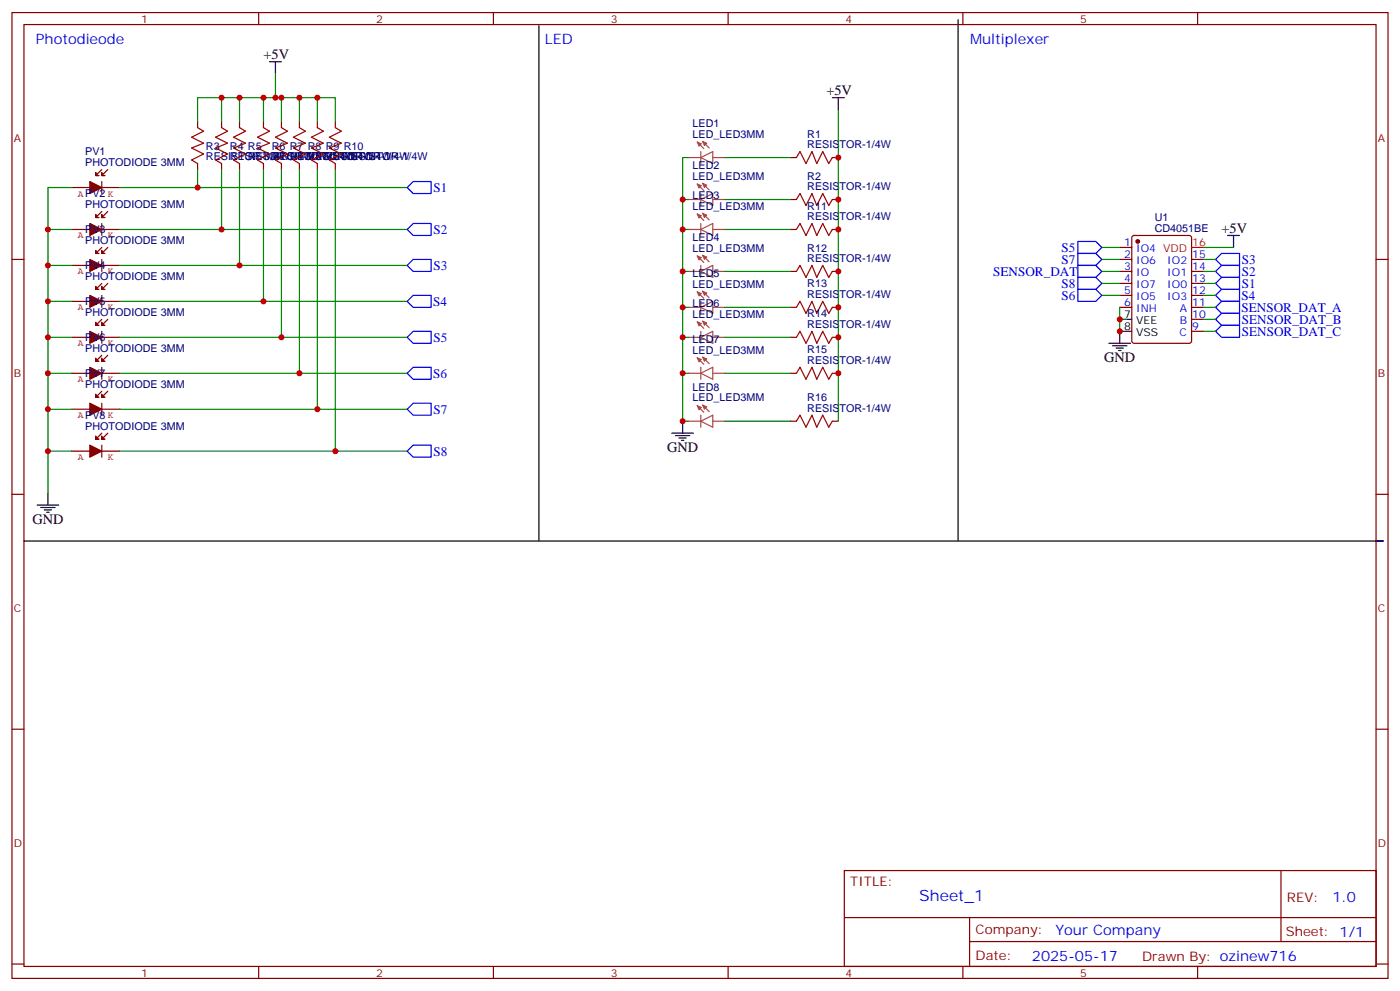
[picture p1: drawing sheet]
<svg xmlns="http://www.w3.org/2000/svg" width="412mm" height="292mm" viewBox="0 0 412 292" stroke-linecap="round" stroke-linejoin="round" font-family="sans-serif">
<g fill="none" stroke="#870000" stroke-width=".35">
<path d="M3.5 3.7h405.4v284.3h-405.4zM7.1 7.2h398.2v277.3h-398.2zM76.2 3.7v3.5M145.3 3.7v3.5M214.5 3.7v3.5M283.6 3.7v3.5M352.8 3.7v3.5M3.5 76.4h3.6M329.8 76.4h3.6M329.8 72.8h3.6M329.8 79.9h3.6M333.6 69.5l.5-.2h16.2l.7 .5v30.6l-.4 .6-16.5 .1-.7-.5v-30.6z"/>
<path d="M351 76.4h3.5M351 79.9h3.5M405.3 76.4h3.6M329.8 83.4h3.6M329.8 87h3.6M329.8 90.5h3.6M351 83.4h3.5M351 87h3.5M351 90.5h3.5M351 97.5h3.5M351 94h3.5M3.5 145.5h3.6"/>
<path d="M405.3 145.5h3.6M3.5 214.7h3.6M405.3 214.7h3.6M248.7 256.3h156.6v28.2h-156.6zM377.3 256.3v20.9M248.7 270.1h156.5M285.6 277.2h119.6M285.6 270.1v14.2M3.5 283.8h3.6M76.2 284.5v3.5M145.3 284.5v3.5M214.5 284.5v3.5"/>
<path d="M283.6 284.5v3.5M352.8 284.5v3.5M405.3 283.8h3.6"/>
</g>
<g fill="#850000" stroke="#850000" stroke-width=".35">
<path d="M26.5 53.4l3.5 1.8-3.5 1.8z"/>
<path d="M26.5 65.8l3.5 1.8-3.5 1.7z"/>
<path d="M26.5 76.4l3.5 1.7-3.5 1.8z"/>
<path d="M26.5 87l3.5 1.7-3.5 1.8z"/>
<path d="M26.5 97.5l3.5 1.8-3.5 1.8z"/>
<path d="M26.5 108.1l3.5 1.8-3.5 1.8z"/>
<path d="M26.5 118.7l3.5 1.8-3.5 1.7z"/>
<path d="M26.5 131.1l3.5 1.7-3.5 1.8z"/>
</g>
<g fill="none" stroke="#850000" stroke-width=".35">
<path d="M21.2 55.2h5.3M30 49.9l-1.8 1.8v-.9v.9h.9h-.9M30 55.2h5.3M30 53.4v3.6M31.7 49.9l-1.7 1.8h.9h-.9v-.9v.9M21.2 67.6h5.3M21.2 78.1h5.3M30 62.3l-1.8 1.7v-.9v.9h.9h-.9M30 72.8l-1.8 1.8v-.9v.9h.9h-.9M30 65.8v3.5M30 76.4v3.5M30 67.6h5.3"/>
<path d="M30 78.1h5.3M31.7 62.3l-1.7 1.7h.9h-.9v-.9v.9M31.7 72.8l-1.7 1.8h.9h-.9v-.9v.9M21.2 88.7h5.3M21.2 99.3h5.3M30 83.4l-1.8 1.8v-.9v.9h.9h-.9M30 94l-1.8 1.8v-.9v.9h.9h-.9M30 87v3.5M30 97.5v3.6M30 88.7h5.3M30 99.3h5.3M31.7 83.4l-1.7 1.8h.9h-.9v-.9v.9"/>
<path d="M31.7 94l-1.7 1.8h.9h-.9v-.9v.9M21.2 109.9h5.3M30 104.6l-1.8 1.8v-.9v.9h.9h-.9M30 115.2l-1.8 1.7v-.8v.8h.9h-.9M30 108.1v3.6M30 118.7v3.5M30 109.9h5.3M31.7 104.6l-1.7 1.8h.9h-.9v-.9v.9M31.7 115.2l-1.7 1.7h.9h-.9v-.8v.8M21.2 120.5h5.3M21.2 132.8h5.3M30 127.5l-1.8 1.8v-.9v.9h.9h-.9"/>
<path d="M30 131.1v3.5M30 120.5h5.3M30 132.8h5.3M31.7 127.5l-1.7 1.8h.9h-.9v-.9v.9"/>
</g>
<g fill="none" stroke="#008700" stroke-width=".35">
<path d="M58.2 35.8v-7h7.1v7M65.3 28.8h5.3v7M70.6 28.8h7v7M77.6 28.8h5.3v7M81.1 21.7v7.1M82.9 28.8h5.3v7M88.2 28.8h5.3v7M93.5 28.8h5.3v7M246.9 32.3v91.7M21.2 55.2h-7.1v12.4h7.1M35.3 55.2h84.6M58.2 49.9v5.3"/>
<path d="M65.3 49.9v17.7M70.6 49.9v28.2M77.6 49.9v38.8M82.9 49.9v49.4M88.2 49.9v60M93.5 49.9v70.6M98.8 49.9v82.9M201.1 58.7v8.9h1.7M202.8 46.4h-1.7v12.3h1.7M213.4 46.4h19.4M213.4 58.7h19.4M14.1 67.6v10.5h7.1"/>
<path d="M14.1 78.1v10.6h7.1M35.3 67.6h84.6M35.3 78.1h84.6M201.1 67.6v12.3h1.7M201.1 79.9v10.6h1.7M213.4 67.6h19.4M213.4 79.9h19.4M324.6 79.9h5.2M324.6 72.8h5.2M324.6 76.4h5.2M354.5 79.9h3.6M354.5 72.8h8.9"/>
<path d="M354.5 76.4h3.6M14.1 88.7v10.6h7.1M14.1 99.3v10.6h7.1M35.3 88.7h84.6M35.3 99.3h84.6M201.1 90.5v8.8h1.7M201.1 99.3v10.6h1.7M213.4 99.3h19.4M213.4 90.5h19.4M324.6 87h5.2M324.6 83.4h5.2M329.8 90.5v3.5h1.8"/>
<path d="M329.8 94v3.5M354.5 90.5h3.6M354.5 87h3.6M354.5 83.4h3.6M354.5 94h3.6M354.5 97.5h3.6M14.1 109.9v10.6h7.1M35.3 109.9h84.6M201.1 109.9v14.1h1.7M213.4 109.9h19.4M14.1 120.5v12.3h7.1M14.1 132.8v12.4"/>
<path d="M35.3 120.5h84.6M35.3 132.8h84.6M213.4 124h19.4"/>
</g>
<g fill="none" stroke="#000" stroke-width=".35">
<path d="M79.4 18.2h3.5M81.1 18.2v3.5M158.7 7.6v151.7M282.2 5.8v153.5M245.2 28.8h3.5M246.9 28.8v3.5M361.6 69.3h3.5M363.4 69.3v3.5M329.8 94h3.6M333.4 97.5h-3.6v3.6M326.7 101.1h6.3M327.7 101.8h4.3"/>
<path d="M328.8 102.5h2.1M329.5 103.2h.7M197.9 127.5h6.4M199 128.2h4.2M200 128.9h2.1M200.7 129.6h.7M201.1 124v3.5M7.1 159.3h400.4h-1.8M10.9 148.7h6.4M12 149.4h4.2M13.1 150.1h2.1M13.8 150.8h.7"/>
<path d="M14.1 145.2v3.5"/>
</g>
<g fill="none" stroke="#00f" stroke-width=".35">
<path d="M121.7 53.4h5.3v3.6h-5.3l-1.8-1.8zM119.9 67.6l1.8-1.8h5.3v3.5h-5.3zM119.9 78.1l1.8-1.7h5.3v3.5h-5.3zM317.5 71.1h5.3l1.8 1.7-1.8 1.8h-5.3zM317.5 74.6h5.3l1.8 1.8-1.8 1.7h-5.3zM317.5 78.1h5.3l1.8 1.8-1.8 1.8h-5.3zM358.1 79.9l1.7-1.8h5.3v3.6h-5.3zM358.1 76.4l1.7-1.8h5.3v3.5h-5.3zM119.9 88.7l1.8-1.7h5.3v3.5h-5.3zM119.9 99.3l1.8-1.8h5.3v3.6h-5.3zM317.5 81.7h5.3l1.8 1.7-1.8 1.8h-5.3zM317.5 85.2h5.3l1.8 1.8-1.8 1.7h-5.3z"/>
<path d="M358.1 94l1.7-1.7h5.3v3.5h-5.3zM358.1 87l1.7-1.8h5.3v3.5h-5.3zM358.1 83.4l1.7-1.7h5.3v3.5h-5.3zM358.1 97.5l1.7-1.7h5.3v3.5h-5.3zM358.1 90.5l1.7-1.8h5.3v3.6h-5.3zM119.9 109.9l1.8-1.8h5.3v3.6h-5.3zM119.9 120.5l1.8-1.8h5.3v3.5h-5.3zM119.9 132.8l1.8-1.7h5.3v3.5h-5.3z"/>
</g>
<g fill="none" stroke="#900" stroke-width=".35">
<path d="M58.2 35.8v1.8l1.8 1-3.6 1.8 3.6 1.8-3.6 1.4 3.6 1.7-3.6 1.8 1.8 1.1v1.7M65.3 35.8v1.8l1.7 1-3.5 1.8 3.5 1.8-3.5 1.4 3.5 1.7-3.5 1.8 1.8 1.1v1.7M70.6 35.8v1.8l1.7 1-3.5 1.8 3.5 1.8-3.5 1.4 3.5 1.7-3.5 1.8 1.8 1.1v1.7M77.6 35.8v1.8l1.8 1-3.6 1.8 3.6 1.8-3.6 1.4 3.6 1.7-3.6 1.8 1.8 1.1v1.7M82.9 35.8v1.8l1.8 1-3.6 1.8 3.6 1.8-3.6 1.4 3.6 1.7-3.6 1.8 1.8 1.1v1.7M88.2 35.8v1.8l1.8 1-3.6 1.8 3.6 1.8-3.6 1.4 3.6 1.7-3.6 1.8 1.8 1.1v1.7M93.5 35.8v1.8l1.7 1-3.5 1.8 3.5 1.8-3.5 1.4 3.5 1.7-3.5 1.8 1.8 1.1v1.7M98.8 35.8v1.8l1.7 1-3.5 1.8 3.5 1.8-3.5 1.4 3.5 1.7-3.5 1.8 1.8 1.1v1.7M232.8 46.4h1.8l1.1-1.8 1.7 3.6 1.8-3.6 1.4 3.6 1.8-3.6 1.7 3.6 1.1-1.8h1.7M232.8 58.7h1.8l1.1-1.7 1.7 3.5 1.8-3.5 1.4 3.5 1.8-3.5 1.7 3.5 1.1-1.8h1.7M232.8 67.6h1.8l1.1-1.8 1.7 3.5 1.8-3.5 1.4 3.5 1.8-3.5 1.7 3.5 1.1-1.7h1.7M232.8 79.9h1.8l1.1-1.8 1.7 3.6 1.8-3.6 1.4 3.6 1.8-3.6 1.7 3.6 1.1-1.8h1.7"/>
<path d="M232.8 90.5h1.8l1.1-1.8 1.7 3.6 1.8-3.6 1.4 3.6 1.8-3.6 1.7 3.6 1.1-1.8h1.7M232.8 99.3h1.8l1.1-1.8 1.7 3.6 1.8-3.6 1.4 3.6 1.8-3.6 1.7 3.6 1.1-1.8h1.7M232.8 109.9h1.8l1.1-1.8 1.7 3.6 1.8-3.6 1.4 3.6 1.8-3.6 1.7 3.6 1.1-1.8h1.7M232.8 124h1.8l1.1-1.8 1.7 3.6 1.8-3.6 1.4 3.6 1.8-3.6 1.7 3.6 1.1-1.8h1.7"/>
</g>
<g fill="none" stroke="#a64a4a" stroke-width=".35">
<path d="M202.8 46.4h3.5M202.8 58.7h3.5M205.4 41.8l1.9 1.9M205.4 54.2l1.9 1.9M206.4 46.4l3.6-1.8v3.6zM206.4 44.6v3.6M206.4 57v3.5M206.4 58.7l3.6-1.7v3.5zM207 41.6l1.9 2M207 54l1.9 1.9M210 46.4h3.4M210 58.7h3.4"/>
<path d="M202.8 67.6h3.5M202.8 79.9h3.5M205.4 63l1.9 1.9M205.4 75.3l1.9 2M206.4 65.8v3.5M206.4 78.1v3.6M206.4 67.6l3.6-1.8v3.5zM206.4 79.9l3.6-1.8v3.6zM207 62.8l1.9 1.9M207 75.1l1.9 2M210 67.6h3.4M210 79.9h3.4"/>
<path d="M202.8 90.5h3.5M202.8 99.3h3.5M205.4 85.9l1.9 1.9M205.4 94.7l1.9 2M206.4 88.7v3.6M206.4 97.5v3.6M206.4 90.5l3.6-1.8v3.6zM206.4 99.3l3.6-1.8v3.6zM207 85.7l1.9 2M207 94.5l1.9 2M210 90.5h3.4M210 99.3h3.4"/>
<path d="M202.8 109.9h3.5M205.4 105.3l1.9 1.9M205.4 119.4l1.9 2M206.4 108.1v3.6M206.4 109.9l3.6-1.8v3.6zM207 105.1l1.9 2M207 119.2l1.9 2M210 109.9h3.4M202.8 124h3.5M206.4 122.2v3.6M206.4 124l3.6-1.8v3.6zM210 124h3.4"/>
</g>
<g fill="#a64a4a" stroke="#a64a4a" stroke-width=".29">
<path d="M207 41.6l1.2 .6-.7 .7z"/>
<path d="M205.4 41.8l1.2 .5-.7 .7z"/>
<path d="M207 54l1.2 .5-.7 .7z"/>
<path d="M205.4 54.2l1.2 .5-.7 .7z"/>
<path d="M207 62.8l1.2 .5-.7 .7z"/>
<path d="M205.4 63l1.2 .5-.7 .7z"/>
<path d="M207 75.1l1.2 .6-.7 .7z"/>
<path d="M205.4 75.3l1.2 .5-.7 .8z"/>
<path d="M207 85.7l1.2 .6-.7 .7z"/>
<path d="M205.4 85.9l1.2 .5-.7 .7z"/>
<path d="M207 94.5l1.2 .6-.7 .7z"/>
<path d="M205.4 94.7l1.2 .5-.7 .8z"/>
<path d="M207 105.1l1.2 .6-.7 .7z"/>
<path d="M205.4 105.3l1.2 .5-.7 .7z"/>
<path d="M207 119.2l1.2 .6-.7 .7z"/>
<path d="M205.4 119.4l1.2 .5-.7 .8z"/>
</g>
<circle cx="335.1" cy="71.1" r=".53" fill="#870000" stroke="#870000" stroke-width=".35"/>
<path d="M351 72.8h3.5" fill="none" stroke="#f00" stroke-width=".35"/>
<g fill="#c00">
<circle cx="14.1" cy="67.6" r=".88"/>
<circle cx="14.1" cy="78.1" r=".88"/>
<circle cx="14.1" cy="88.7" r=".88"/>
<circle cx="14.1" cy="99.3" r=".88"/>
<circle cx="14.1" cy="109.9" r=".88"/>
<circle cx="14.1" cy="120.5" r=".88"/>
<circle cx="14.1" cy="132.8" r=".88"/>
<circle cx="58.2" cy="55.2" r=".88"/>
<circle cx="65.3" cy="67.6" r=".88"/>
<circle cx="70.6" cy="78.1" r=".88"/>
<circle cx="77.6" cy="88.7" r=".88"/>
<circle cx="82.9" cy="99.3" r=".88"/>
<circle cx="88.2" cy="109.9" r=".88"/>
<circle cx="93.5" cy="120.5" r=".88"/>
<circle cx="98.8" cy="132.8" r=".88"/>
<circle cx="65.3" cy="28.8" r=".88"/>
<circle cx="70.6" cy="28.8" r=".88"/>
<circle cx="77.6" cy="28.8" r=".88"/>
<circle cx="82.9" cy="28.8" r=".88"/>
<circle cx="88.2" cy="28.8" r=".88"/>
<circle cx="93.5" cy="28.8" r=".88"/>
<circle cx="81.1" cy="28.8" r=".88"/>
<circle cx="201.1" cy="58.7" r=".88"/>
<circle cx="201.1" cy="67.6" r=".88"/>
<circle cx="201.1" cy="79.9" r=".88"/>
<circle cx="201.1" cy="90.5" r=".88"/>
<circle cx="201.1" cy="99.3" r=".88"/>
<circle cx="201.1" cy="109.9" r=".88"/>
<circle cx="246.9" cy="58.7" r=".88"/>
<circle cx="246.9" cy="67.6" r=".88"/>
<circle cx="246.9" cy="79.9" r=".88"/>
<circle cx="246.9" cy="90.5" r=".88"/>
<circle cx="246.9" cy="99.3" r=".88"/>
<circle cx="246.9" cy="109.9" r=".88"/>
<circle cx="246.9" cy="46.4" r=".88"/>
<circle cx="201.1" cy="124" r=".88"/>
<circle cx="329.8" cy="94" r=".88"/>
<circle cx="329.8" cy="97.5" r=".88"/>
</g>
<text font-size="4.6" fill="#00f" x="270.8" y="265.3">Sheet_1</text>
<g font-size="4.2" fill="#00f">
<text x="10.6" y="12.9">Photodieode</text>
<text x="160.5" y="12.9">LED</text>
<text x="285.8" y="12.9">Multiplexer</text>
<text x="392.5" y="265.6">1.0</text>
<text x="310.9" y="275.1">Your Company</text>
<text x="304" y="282.9">2025-05-17</text>
</g>
<g font-size="4.2">
<text x="77.6" y="17.5">+5V</text>
<text x="243.4" y="28">+5V</text>
<text x="359.8" y="68.6">+5V</text>
<text x="325.3" y="106.7">GND</text>
<text x="196.5" y="133.2">GND</text>
<text x="9.5" y="154.3">GND</text>
</g>
<g font-size="3.9" fill="#00f">
<text x="127.7" y="56.6">S1</text>
<text x="127.7" y="68.9">S2</text>
<text x="312.7" y="74.1">S5</text>
<text x="312.7" y="77.6">S7</text>
<text x="365.8" y="77.7">S3</text>
<text x="127.7" y="79.5">S3</text>
<text x="292.6" y="81.2">SENSOR_DAT</text>
<text x="365.8" y="81.3">S2</text>
<text x="312.7" y="84.7">S8</text>
<text x="312.7" y="88.2">S6</text>
<text x="365.7" y="88.3">S4</text>
<text x="365.8" y="84.8">S1</text>
<text x="127.6" y="90.1">S4</text>
<text x="365.7" y="91.8">SENSOR_DAT_A</text>
<text x="365.8" y="95.3">SENSOR_DAT_B</text>
<text x="127.7" y="100.7">S5</text>
<text x="365.8" y="98.8">SENSOR_DAT_C</text>
<text x="127.6" y="111.2">S6</text>
<text x="127.7" y="121.8">S7</text>
<text x="127.7" y="134.2">S8</text>
</g>
<g font-size="3.9" fill="#800">
<text x="250.5" y="260.9">TITLE:</text>
<text x="379.1" y="265.6">REV:</text>
<text x="287.4" y="275.1">Company:</text>
<text x="378.7" y="275.7">Sheet: 1/1</text>
<text x="287.4" y="282.8">Date:</text>
<text x="336.4" y="282.8">Drawn By: ozinew716</text>
</g>
<g font-size="3.2" fill="#800">
<text x="41.6" y="6.7">1</text>
<text x="110.8" y="6.7">2</text>
<text x="179.9" y="6.7">3</text>
<text x="249.1" y="6.7">4</text>
<text x="318.2" y="6.7">5</text>
<text x="4.1" y="41.8">A</text>
<text x="405.9" y="41.8">A</text>
<text x="4.1" y="110.9">B</text>
<text x="405.9" y="110.9">B</text>
<text x="4.1" y="180.1">C</text>
<text x="405.9" y="180.1">C</text>
<text x="4.1" y="249.2">D</text>
<text x="405.9" y="249.2">D</text>
<text x="41.6" y="287.5">1</text>
<text x="110.8" y="287.5">2</text>
<text x="179.9" y="287.5">3</text>
<text x="249.1" y="287.5">4</text>
<text x="318.2" y="287.5">5</text>
</g>
<g font-size="3.2" fill="#000080">
<text x="204" y="40.6">LED_LED3MM</text>
<text x="204" y="37.5">LED1</text>
<text x="237.8" y="40.5">R1</text>
<text x="25.1" y="45.7">PV1</text>
<text x="60.7" y="47.2">RESISTOR-1/4WRESISTOR-1/4W</text>
<text x="60.7" y="44.1">R3</text>
<text x="67.7" y="47.2">RESISTOR-1/4W</text>
<text x="67.7" y="44.1">R4 R5</text>
<text x="73" y="47.2">RESISTOR-1/4W</text>
<text x="80.1" y="47.2">RESISTOR-1/4W</text>
<text x="80.1" y="44.1">R6 R7 R8 R9 R10</text>
<text x="90.7" y="47.2">RESISTOR-1/4W</text>
<text x="96" y="47.2">RESISTOR-1/4W</text>
<text x="101.2" y="47.2">RESISTOR-1/4W</text>
<text x="237.8" y="43.6">RESISTOR-1/4W</text>
<text x="25.1" y="48.9">PHOTODIODE 3MM</text>
<text x="204" y="52.9">LED_LED3MM</text>
<text x="204" y="49.9">LED2</text>
<text x="237.8" y="52.9">R2</text>
<text x="204" y="58.7">LED3</text>
<text x="237.8" y="55.9">RESISTOR-1/4W</text>
<text x="25.1" y="61.2">PHOTODIODE 3MM</text>
<text x="204" y="61.7">LED_LED3MM</text>
<text x="237.8" y="64.7">RESISTOR-1/4W</text>
<text x="237.8" y="61.7">R11</text>
<text x="340.2" y="65.1">U1</text>
<text x="25.1" y="71.8">PHOTODIODE 3MM</text>
<text x="25.1" y="68.6">PV3</text>
<text x="204" y="71">LED4</text>
<text x="340.2" y="68.2">CD4051BE</text>
<text x="204" y="74.1">LED_LED3MM</text>
<text x="237.8" y="77.1">RESISTOR-1/4W</text>
<text x="237.8" y="74">R12</text>
<text x="25.1" y="82.4">PHOTODIODE 3MM</text>
<text x="25.1" y="79.2">PV4</text>
<text x="204" y="81.6">LED5</text>
<text x="25.1" y="89.8">PV5</text>
<text x="204" y="84.7">LED_LED3MM</text>
<text x="237.8" y="87.7">RESISTOR-1/4W</text>
<text x="237.8" y="84.6">R13</text>
<text x="25.1" y="93">PHOTODIODE 3MM</text>
<text x="204" y="93.5">LED_LED3MM</text>
<text x="204" y="90.5">LED6</text>
<text x="237.8" y="93.5">R14</text>
<text x="25.1" y="100.4">PV6</text>
<text x="204" y="101">LED7</text>
<text x="237.8" y="96.5">RESISTOR-1/4W</text>
<text x="25.1" y="103.5">PHOTODIODE 3MM</text>
<text x="204" y="104.1">LED_LED3MM</text>
<text x="237.8" y="107.1">RESISTOR-1/4W</text>
<text x="237.8" y="104">R15</text>
<text x="25.1" y="110.9">PV7</text>
<text x="25.1" y="114.1">PHOTODIODE 3MM</text>
<text x="204" y="118.2">LED_LED3MM</text>
<text x="204" y="115.1">LED8</text>
<text x="237.8" y="118.1">R16</text>
<text x="237.8" y="121.2">RESISTOR-1/4W</text>
<text x="25.1" y="126.5">PHOTODIODE 3MM</text>
</g>
<g font-size="3.2" fill="#00f">
<text x="331.2" y="72.5">1</text>
<text x="331.2" y="76">2</text>
<text x="334.7" y="74.3">IO4 VDD</text>
<text x="334.7" y="77.8">IO6</text>
<text x="343.9" y="77.8">IO2</text>
<text x="351.2" y="76">15</text>
<text x="331.2" y="79.6">3</text>
<text x="331.2" y="83.1">4</text>
<text x="334.7" y="81.3">IO</text>
<text x="343.9" y="81.3">IO1</text>
<text x="351.2" y="83.1">13</text>
<text x="351.2" y="79.6">14</text>
<text x="331.2" y="86.6">5</text>
<text x="334.7" y="84.8">IO7</text>
<text x="334.7" y="88.4">IO5</text>
<text x="343.9" y="88.4">IO3</text>
<text x="343.9" y="84.8">IO0</text>
<text x="351.2" y="86.6">12</text>
<text x="331.2" y="90.1">6</text>
<text x="334.7" y="91.9">INH</text>
<text x="347.5" y="95.4">B</text>
<text x="347.5" y="91.9">A</text>
<text x="351.2" y="93.7">10</text>
<text x="351.2" y="90.1">11</text>
<text x="347.5" y="99">C</text>
<text x="351.2" y="97.2">9</text>
</g>
<text font-size="3.2" fill="#f00" x="351.2" y="72.5">16</text>
<g font-size="3.2">
<text x="331.2" y="93.7">7</text>
<text x="334.7" y="95.4">VEE</text>
<text x="331.2" y="97.2">8</text>
<text x="334.7" y="99">VSS</text>
</g>
<g font-size="2.8" fill="#840000">
<text x="23" y="57.9">APV2 K</text>
<text x="23" y="70.2">A</text>
<text x="31.8" y="70.2">K</text>
<text x="23" y="80.8">A</text>
<text x="31.8" y="80.8">K</text>
<text x="23" y="91.4">A</text>
<text x="31.8" y="91.4">K</text>
<text x="23" y="102">A</text>
<text x="31.8" y="102">K</text>
<text x="23" y="112.5">A</text>
<text x="31.8" y="112.5">K</text>
<text x="23" y="123.1">APV8 K</text>
<text x="23" y="135.5">A</text>
<text x="31.8" y="135.5">K</text>
</g>
</svg>
